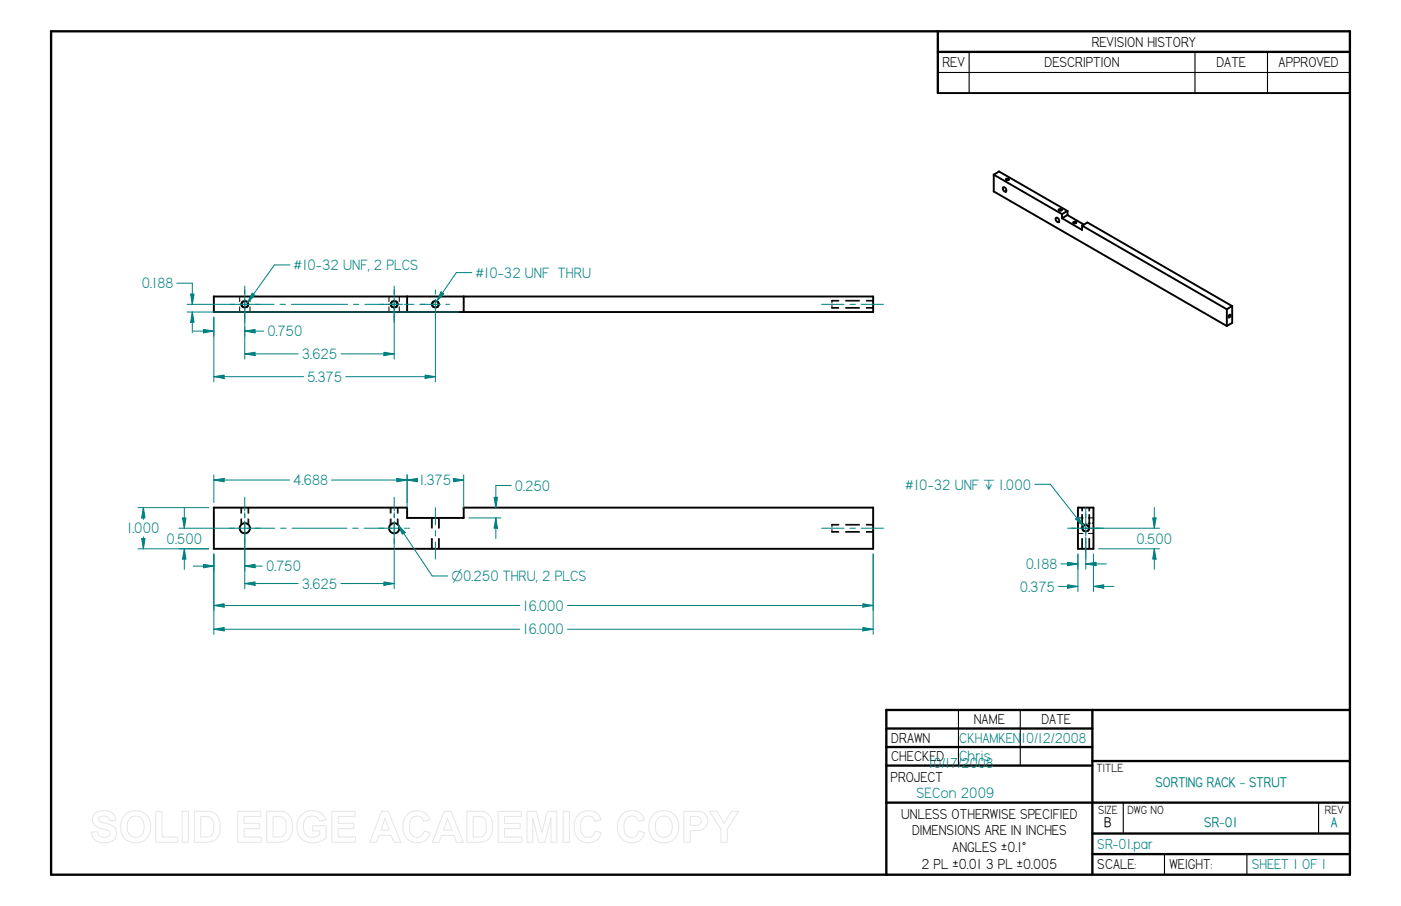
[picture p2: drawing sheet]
<svg xmlns="http://www.w3.org/2000/svg" width="432mm" height="279mm" viewBox="0 0 432 279" stroke-linecap="round" stroke-linejoin="round" font-family="sans-serif">
<g fill="none" stroke="#000" stroke-width=".72">
<path d="M15.7 9.7l400.4-.1v260.1h-400.4zM289.1 9.7v19M289.1 16h127M273.2 218.9v50.8M273.2 218.9h142.9M336.7 218.9v50.8M273.2 224.7h63.5M273.2 230.4h63.5M273.2 236.1h63.5M336.7 234.7h79.4M273.2 247.5h142.9M336.7 257h79.4"/>
<path d="M336.7 263.4h79.4"/>
</g>
<path d="M298.7 16v12.7M368.3 16v12.7M390.7 16v12.7M289.1 22.4h127M295.4 218.9v17.2M314.5 218.9v17.2M346.2 247.6v9.4M406.4 247.6v9.4M358.9 263.4v6.3M384.3 263.4v6.3" fill="none" stroke="#000" stroke-width=".34"/>
<g fill="none" stroke="#000" stroke-width=".59">
<path d="M289.1 28.7h127M306.2 59l71.9 41.5M306.2 53.8l21.1 12.2M306.3 59.1v-5.2l1.6-1 21.1 12.2M309.2 57.7a.8 .8 0 0 1 .9 .5 .8 .8 0 0 1-.3 .9l-.6-.6zM310 55.2l.7-.1 .3 .2-.6 .3zM325.5 67.1a.78 .78 0 0 1 .8 .5 .78 .78 0 0 1-.2 .9l-.7-.6zM326.3 64.6l.6-.1 .3 .2-.5 .3zM327.3 67.3l6.2 3.6v-1.3M327.3 66v1.3l1.7-1M329 65v1.3l5.1 3M329 65l-1.7 1"/>
<path d="M330.8 68.5l.4-.2 .5 .3-.5 .3zM333.5 69.6l44.6 25.8 1.7-1M335.1 68.6l44.7 25.8M335.2 68.6l-1.7 1M65.9 91.4h203.2M65.9 91.4v4.8h203.2v-4.8M125.5 91.4v4.8M142.9 91.4v4.8M378.1 95.3v5.2M378.9 97.1l.4 .2-.4 .6-.3-.2zM379.8 94.4v5.2l-1.7 .9M65.9 156.5h59.6"/>
<path d="M65.9 156.5v12.7h203.2v-12.7M125.5 156.5l-.1 3.2h17.5v-3.2M142.9 156.5h126.2M332.2 156.5h4.8v12.7h-4.8M332.2 156.5v12.7"/>
<circle cx="75.5" cy="93.8" r="1"/>
<circle cx="121.5" cy="93.8" r="1"/>
<circle cx="134.2" cy="93.8" r="1"/>
<circle cx="75.5" cy="162.9" r="1.58"/>
<circle cx="121.5" cy="162.9" r="1.57"/>
<circle cx="334.6" cy="162.9" r=".98"/>
</g>
<g fill="none" stroke="#000" stroke-width=".31">
<path d="M73.9 91.4v1.6M73.9 94.6v1.6M74.8 92.8l-.1 .1a1.18 1.18 0 0 0 .1 2M76.1 92.8a1.2 1.2 0 0 1 0 2.1M77 91.4v1.6M77 94.6v1.6M119.9 91.4v1.6M119.9 94.6v1.6M120.9 92.8l-.1 .1a1.18 1.18 0 0 0 .1 2M122.1 92.8a1.23 1.23 0 0 1 0 2.1M123.1 91.4v1.6M123.1 94.6v1.6"/>
<path d="M133.6 92.8l-.1 .1a1.18 1.18 0 0 0 .1 2M134.8 92.8a1.23 1.23 0 0 1 0 2.1M256.4 92.8h2.1M256.4 95h2.1M256.4 92.6h2.1M256.4 92.6v.1M256.4 92.8v.7M256.4 94.1v.8l2.1-.1M256.4 95h.1M260.6 94.8h4.2M260.6 92.8h4.3M260.6 95h4.3"/>
<path d="M260.6 92.6h4.3M267 94.8h2.1M267 92.8h2.1M267 95h2.1M267 92.6h2.1M74.3 156.5v1.8M74.5 156.5v1.7M74.5 160v1.7M76.5 156.5v1.7M76.5 160v1.7M76.7 156.5v1.8M120.3 156.5v1.8"/>
<path d="M120.5 156.5v1.7M120.5 160v1.7M122.5 156.5v1.7M122.5 160v1.7M122.7 156.5v1.8M133 159.7v3.2M133.2 159.7v3.2M135.2 159.7v3.2M135.4 159.7v3.2M332.2 159.7h1.6M333.4 156.5v1.1M333.4 158.7v4.2"/>
<path d="M333.6 156.5v1.1M333.6 158.7v4.2M335.4 159.7h1.6M335.6 156.5v1.1M335.6 158.7v4.2M335.8 156.5v1.1M335.8 158.7v4.2M74.3 160.1v1.8M76.7 160.1v1.8M120.3 160.1v1.8M122.7 160.1v1.8M133 166.1v3.1"/>
<path d="M133.2 166.1v3.1M135.2 166.1v3.1M135.4 166.1v3.1M256.4 161.9h2.1M256.4 164.1h2.1M256.4 161.7h2.1M256.4 161.7h.1M256.4 161.8v.8M256.4 163.2v.7h2.1M256.4 164v.1M260.6 163.9h4.2M260.6 161.9h4.3"/>
<path d="M260.6 164.1h4.3M260.6 161.7h4.3M267 163.9h2.1M267 161.9h2.1M267 164.1h2.1M267 161.7h2.1M332.2 161.3h.5M332.2 164.5h1.6M333.2 161.3l.7 .2M333.4 166.1v3.1M333.6 166.1v3.1M334 161.9a1.17 1.17 0 0 0 .1 2"/>
<path d="M334.3 161.6h.6M335.2 161.9l.6 1M335.4 164.5h1.6M335.6 161.3h.5M335.6 161.3l-.3 .2M335.6 166.1v3.1M335.8 162.9l-.5 1M335.8 166.1v3.1M336.5 161.3h.5"/>
</g>
<g fill="none" stroke="#008080" stroke-width=".31">
<path d="M71 93.9h.5M71.6 93.9h.2M71.8 93.9h.5M73.8 93.9h10.7M75.4 88.2v11.2M86.3 93.9h1.7M89.8 93.9h17.3M108.9 93.9h1.7M112.4 93.9h11.7M121.5 88.2v11.2M124.7 93.9h.4M125.2 93.9h.1"/>
<path d="M125.4 93.9h2.2M129.4 93.9h6.4M134.2 89.4v.5M134.2 90v.1M134.2 90.2v.5M134.2 92.2v3.2M134.2 97v.4M134.2 97.6h.1M134.2 97.8v.4M137.4 93.9h.4M137.9 93.9h.1M138.1 93.9h.5"/>
<path d="M253.2 93.9h6.9M261.9 93.9h1.8M265.4 93.9h6.9M75.4 153.3v4.3M75.4 158.1v1.6M121.5 153.3v4.3M121.5 158.1v1.6M134.2 156.5v5.3M334.6 156.5v8.8M62.7 174l3.2 .6-3.2 .5zM70.7 162.9h.6M71.4 162.9h.1"/>
<path d="M71.7 162.9h.6M73.8 162.9h10.9M75.4 160.7v4.2M75.4 166.1v.5M75.4 166.8v.1M75.4 167.1v.6M86.5 162.9h1.7M90 162.9h16.9M108.7 162.9h1.7M112.2 162.9h10.9M121.5 160.7v4.2M121.5 166.1v.5"/>
<path d="M121.5 166.8v.1M121.5 167.1v.6M124.7 162.9h.5M125.4 162.9h.1M125.7 162.9h.5M134.2 163.6v1.7M134.2 167.1v5.3M253.2 162.9h6.9M261.9 162.9h1.8M265.4 162.9h6.9M329.1 162.9h11.1M334.6 166.1v.4"/>
<path d="M334.6 166.6v.1M334.6 166.8v5.6"/>
</g>
<path d="M62.7 174l3.2 .6-3.2 .5z" fill="#008080"/>
<path d="M75.4 174.6l3.2-.6v1.1z" fill="none" stroke="#008080" stroke-width=".31"/>
<path d="M75.4 174.6l3.2-.6v1.1z" fill="#008080"/>
<path d="M59.6 174.6h6.3M65.9 170.9v5.2M75.4 180l3.2-.5v1zM75.4 164.5v11.6M75.4 174.6h5.5" fill="none" stroke="#008080" stroke-width=".31"/>
<path d="M75.4 180l3.2-.5v1z" fill="#008080"/>
<path d="M118.3 179.5l3.2 .5-3.2 .5z" fill="none" stroke="#008080" stroke-width=".31"/>
<path d="M118.3 179.5l3.2 .5-3.2 .5z" fill="#008080"/>
<path d="M75.4 164.5v17.1M75.4 180h16.5M105.1 180h16.4M121.5 164.5v17.1M265.9 186.2l3.2 .5-3.2 .5z" fill="none" stroke="#008080" stroke-width=".31"/>
<path d="M265.9 186.2l3.2 .5-3.2 .5z" fill="#008080"/>
<path d="M65.9 186.7l3.2-.5v1z" fill="none" stroke="#008080" stroke-width=".31"/>
<path d="M65.9 186.7l3.2-.5v1z" fill="#008080"/>
<path d="M56.8 169.2l.5 3.2h-1zM65.9 170.9v17.4M269.1 170.9v17.4M65.9 186.7h94.2M174.9 186.7h94.2" fill="none" stroke="#008080" stroke-width=".31"/>
<path d="M56.8 169.2l.5 3.2h-1z" fill="#008080"/>
<path d="M56.3 159.7h1l-.5 3.2z" fill="none" stroke="#008080" stroke-width=".31"/>
<path d="M56.3 159.7h1l-.5 3.2z" fill="#008080"/>
<path d="M56.8 156.5v6.4M43.6 166.1h1.1l-.5 3.1zM55.2 169.2h9.1M55.2 162.9h18.7M56.8 169.2v6.4" fill="none" stroke="#008080" stroke-width=".31"/>
<path d="M43.6 166.1h1.1l-.5 3.1z" fill="#008080"/>
<path d="M44.2 156.5l.5 3.2h-1.1z" fill="none" stroke="#008080" stroke-width=".31"/>
<path d="M44.2 156.5l.5 3.2h-1.1z" fill="#008080"/>
<path d="M62.7 101.6l3.2 .5-3.2 .6zM42.5 156.5h21.8M44.2 156.5v3.7M42.5 169.2h21.8M44.2 165.6v3.6" fill="none" stroke="#008080" stroke-width=".31"/>
<path d="M62.7 101.6l3.2 .5-3.2 .6z" fill="#008080"/>
<path d="M75.4 102.1l3.2-.5v1.1z" fill="none" stroke="#008080" stroke-width=".31"/>
<path d="M75.4 102.1l3.2-.5v1.1z" fill="#008080"/>
<path d="M65.9 97.8v5.9M75.4 95.4v8.3M59.6 102.1h6.3M75.4 109.1l3.2-.5v1.1zM75.4 102.1h5.9" fill="none" stroke="#008080" stroke-width=".31"/>
<path d="M75.4 109.1l3.2-.5v1.1z" fill="#008080"/>
<path d="M118.3 108.6l3.2 .5-3.2 .6z" fill="none" stroke="#008080" stroke-width=".31"/>
<path d="M118.3 108.6l3.2 .5-3.2 .6z" fill="#008080"/>
<path d="M59.3 96.2l.5 3.2h-1zM121.5 95.4v15.3M75.4 101v9.7M75.4 109.1h16.5M105.1 109.1h16.4" fill="none" stroke="#008080" stroke-width=".31"/>
<path d="M59.3 96.2l.5 3.2h-1z" fill="#008080"/>
<path d="M58.8 90.7h1l-.5 3.2z" fill="none" stroke="#008080" stroke-width=".31"/>
<path d="M58.8 90.7h1l-.5 3.2z" fill="#008080"/>
<path d="M54.5 87.3h4.8v6.6M57.7 96.2h83.7M57.7 93.9h16.2M59.3 96.2v6.4M329.1 173.4l3.1 .5-3.1 .6z" fill="none" stroke="#008080" stroke-width=".31"/>
<path d="M329.1 173.4l3.1 .5-3.1 .6z" fill="#008080"/>
<path d="M334.6 173.9l3.2-.5v1.1z" fill="none" stroke="#008080" stroke-width=".31"/>
<path d="M334.6 173.9l3.2-.5v1.1z" fill="#008080"/>
<path d="M327 173.9h5.2M332.2 170.9v4.6M334.6 165.7v9.8M334.6 173.9h6.4M355.8 169.2l.5 3.2h-1z" fill="none" stroke="#008080" stroke-width=".31"/>
<path d="M355.8 169.2l.5 3.2h-1z" fill="#008080"/>
<path d="M355.3 159.7h1l-.5 3.2z" fill="none" stroke="#008080" stroke-width=".31"/>
<path d="M355.3 159.7h1l-.5 3.2z" fill="#008080"/>
<path d="M355.8 156.5v6.4M122.7 161.8l10.5 15.8M336.2 162.9h21.2M338.6 169.2h18.8M355.8 169.2v6.4" fill="none" stroke="#008080" stroke-width=".31"/>
<path d="M122.7 161.8l2.2 2.4-.9 .6z" fill="#008080"/>
<path d="M84.6 81.7l-8.3 11.6M122.7 161.8l2.2 2.4-.9 .6zM133.2 177.6h4.8" fill="none" stroke="#008080" stroke-width=".31"/>
<path d="M77.7 90.4l.9 .7-2.3 2.2z" fill="#008080"/>
<path d="M77.7 90.4l.9 .7-2.3 2.2zM84.6 81.7h4.8M323.7 149.3l10.2 13" fill="none" stroke="#008080" stroke-width=".31"/>
<path d="M331.5 160.1l.9-.7 1.5 2.9z" fill="#008080"/>
<path d="M318.9 149.4h4.8M331.5 160.1l.9-.7 1.5 2.9zM337 180.8l3.2-.5v1.1z" fill="none" stroke="#008080" stroke-width=".31"/>
<path d="M337 180.8l3.2-.5v1.1z" fill="#008080"/>
<path d="M329.1 180.3l3.1 .5-3.1 .6z" fill="none" stroke="#008080" stroke-width=".31"/>
<path d="M329.1 180.3l3.1 .5-3.1 .6z" fill="#008080"/>
<path d="M332.2 170.9v11.6M337 170.9v11.6M65.9 194.1l3.2-.6v1.1zM326.2 180.8h6M337 180.8h6.4" fill="none" stroke="#008080" stroke-width=".31"/>
<path d="M65.9 194.1l3.2-.6v1.1z" fill="#008080"/>
<path d="M265.9 193.5l3.2 .6-3.2 .5z" fill="none" stroke="#008080" stroke-width=".31"/>
<path d="M265.9 193.5l3.2 .6-3.2 .5z" fill="#008080"/>
<path d="M65.9 116.2l3.2-.5v1zM65.9 170.9v24.7M269.1 170.9v24.7M65.9 194.1h94.2M174.9 194.1h94.2" fill="none" stroke="#008080" stroke-width=".31"/>
<path d="M65.9 116.2l3.2-.5v1z" fill="#008080"/>
<path d="M131 115.7l3.2 .5-3.2 .5z" fill="none" stroke="#008080" stroke-width=".31"/>
<path d="M131 115.7l3.2 .5-3.2 .5z" fill="#008080"/>
<path d="M65.9 97.8v20M134.2 95.4v22.4M65.9 116.2h27.7M106.6 116.2h27.6M65.9 148l3.2-.5v1.1z" fill="none" stroke="#008080" stroke-width=".31"/>
<path d="M65.9 148l3.2-.5v1.1z" fill="#008080"/>
<path d="M122.3 147.5l3.2 .5-3.2 .6z" fill="none" stroke="#008080" stroke-width=".31"/>
<path d="M122.3 147.5l3.2 .5-3.2 .6z" fill="#008080"/>
<path d="M65.9 146.4v8.6M65.9 148h23.4M102.1 148h23.4M125.5 148l3.2-.5v1.1zM125.5 146.4v10.1" fill="none" stroke="#008080" stroke-width=".31"/>
<path d="M125.5 148l3.2-.5v1.1z" fill="#008080"/>
<path d="M139.7 147.5l3.2 .5-3.2 .6z" fill="none" stroke="#008080" stroke-width=".31"/>
<path d="M139.7 147.5l3.2 .5-3.2 .6z" fill="#008080"/>
<path d="M125.5 146.4v8.6M125.5 148h2.7M140.2 148h2.7M142.9 146.4v10.1M152.8 159.7l.5 3.2h-1z" fill="none" stroke="#008080" stroke-width=".31"/>
<path d="M152.8 159.7l.5 3.2h-1z" fill="#008080"/>
<path d="M152.3 153.4h1l-.5 3.1z" fill="none" stroke="#008080" stroke-width=".31"/>
<path d="M152.3 153.4h1l-.5 3.1z" fill="#008080"/>
<path d="M140.7 84l-6.1 8.9M144.5 159.7h9.9M152.8 159.7v6.4M157.6 149.7h-4.8v6.8" fill="none" stroke="#008080" stroke-width=".31"/>
<path d="M135.9 90l.9 .6-2.2 2.3z" fill="#008080"/>
<path d="M135.9 90l.9 .6-2.2 2.3zM140.7 84.1h4.7" fill="none" stroke="#008080" stroke-width=".31"/>
<g fill="none" stroke="#e6e6e6" stroke-width=".31">
<path d="M29.1 251a4.6 4.6 0 0 1 6 .2l.6 1.8-2 .1a1.81 1.81 0 0 0-1.5-1.5 1.81 1.81 0 0 0-1.8 1 2 2 0 0 0 2 1.2 3.6 3.6 0 0 1 3.5 2.7 3.1 3.1 0 0 1-3.8 3.4 3.4 3.4 0 0 1-3.9-3.3l1.8-.1a2.1 2.1 0 0 0 1.8 1.8 2.1 2.1 0 0 0 2.2-1.3 1.81 1.81 0 0 0-1.9-1.3 3.5 3.5 0 0 1-3.6-3l.2-1.1zM38.5 251.2a4.8 4.8 0 0 1 5.8-.5 4.8 4.8 0 0 1 2.1 5.4 4.7 4.7 0 0 1-5.5 3.8 4.7 4.7 0 0 1-3.7-5.6l.4-1.7zM39.9 252.5a2.56 2.56 0 0 1 2.8-.7 2.56 2.56 0 0 1 1.7 2.4 3.1 3.1 0 0 1-2 4 2.71 2.71 0 0 1-3.2-3.3 3.5 3.5 0 0 1 .7-2.4zM48 250.3h2v7.8h4.8v1.7h-6.8zM56.1 250.2h2v9.6h-2zM59.9 250.2h4.1a3.8 3.8 0 0 1 3.9 4.2 4.4 4.4 0 0 1-3 5.2l-5 .2zM61.8 251.8h1.9a2.51 2.51 0 0 1 2.2 3.2 3.2 3.2 0 0 1-1 2.9l-3.1 .2zM73.3 250.2h7.1v1.6h-5.2v2.1h4.9v1.6h-4.9v2.6h5.4v1.7h-7.3zM82.2 250.2h4.1a3.8 3.8 0 0 1 3.9 4.2 4.4 4.4 0 0 1-3 5.2l-5 .2zM84.2 251.8h1.8a2.51 2.51 0 0 1 2.2 3.2 3.2 3.2 0 0 1-1 2.9l-3 .2zM92.9 251.2a5.1 5.1 0 0 1 6.7 0l.8 1.7-1.9 .3a2.65 2.65 0 0 0-3.2-1.4 2.65 2.65 0 0 0-1.8 3 2.95 2.95 0 0 0 1.6 3.2 2.95 2.95 0 0 0 3.5-.6v-1.2h-2.3v-1.6h4.2v3.8a5.8 5.8 0 0 1-8.1-.4 5.5 5.5 0 0 1 .5-6.8zM102.3 250.2h7.1v1.6h-5.2v2.1h4.9v1.6h-4.9v2.6h5.4v1.7h-7.3z"/>
<path d="M117.6 250.2h2.1l3.8 9.6h-2.1l-.8-2.2h-3.8l-.8 2.2h-2zM118.7 252.4l1.3 3.6h-2.6zM125.4 251.3a4.1 4.1 0 0 1 7.1 1.5l-1.9 .5a2.22 2.22 0 0 0-2.6-1.6 2.22 2.22 0 0 0-1.8 2.4v.8a2.6 2.6 0 0 0 2.7 3.3l1.3-.7 .6-1.3 1.8 .6a4.3 4.3 0 0 1-5 3 4.3 4.3 0 0 1-3.4-4.7 5 5 0 0 1 1.2-3.8zM136.9 250.2h2.1l3.8 9.6h-2.1l-.8-2.2h-3.8l-.8 2.2h-2zM138 252.4l1.3 3.6h-2.6zM143.9 250.2h4.1a3.8 3.8 0 0 1 3.8 4.2 4.4 4.4 0 0 1-3 5.2l-4.9 .2zM145.8 251.8h1.9a2.51 2.51 0 0 1 2.2 3.2 3.2 3.2 0 0 1-1.1 2.9l-3 .2zM153.5 250.2h7.2v1.6h-5.2v2.1h4.8v1.6h-4.8v2.6h5.3v1.7h-7.3zM162.4 250.2h2.9l1.7 6.5 1.7-6.5h2.9v9.6h-1.8v-7.6l-1.9 7.6h-1.8l-1.9-7.6v7.6h-1.8zM173.6 250.2h1.9v9.6h-1.9zM178.2 251.3a4.1 4.1 0 0 1 7.1 1.5l-2 .5a2.22 2.22 0 0 0-2.5-1.6 2.22 2.22 0 0 0-1.8 2.4l-.1 .8a2.6 2.6 0 0 0 2.8 3.3l1.3-.7 .5-1.3 1.8 .6a4.3 4.3 0 0 1-5 3 4.3 4.3 0 0 1-3.3-4.7 5 5 0 0 1 1.2-3.8zM191.6 251.3a4.1 4.1 0 0 1 7 1.5l-1.9 .5a2.22 2.22 0 0 0-2.5-1.6 2.22 2.22 0 0 0-1.8 2.4l-.1 .8a2.6 2.6 0 0 0 2.8 3.3l1.2-.7 .6-1.3 1.8 .6a4.3 4.3 0 0 1-5 3 4.3 4.3 0 0 1-3.4-4.7 5 5 0 0 1 1.3-3.8z"/>
<path d="M201.3 251.2a4.8 4.8 0 0 1 5.7-.5 4.8 4.8 0 0 1 2.1 5.4 4.7 4.7 0 0 1-5.5 3.8 4.7 4.7 0 0 1-3.6-5.6l.4-1.7zM202.7 252.5a2.56 2.56 0 0 1 2.8-.7 2.56 2.56 0 0 1 1.6 2.4 3.1 3.1 0 0 1-2 4 2.71 2.71 0 0 1-3.1-3.3 3.5 3.5 0 0 1 .7-2.4zM210.8 250.2h4.5a2.99 2.99 0 0 1 2.8 3.4 2.99 2.99 0 0 1-3.5 2.5l-1.9 .1v3.6h-1.9zM212.7 251.8h2.1a1.39 1.39 0 0 1 1.3 1.7 1.39 1.39 0 0 1-1.8 1l-1.6 .1zM218.7 250.2h2.3l2.2 3.7 2.2-3.7h2.2l-3.4 5.5v4.1h-2v-4.1z"/>
</g>
<g font-size="5.2" fill="#008080">
<text x="90.5" y="83.3">#10-32 UNF, 2 PLCS</text>
<text x="43.7" y="88.9">0.188</text>
<text x="146.5" y="85.6">#10-32 UNF THRU</text>
<text x="82.4" y="103.7">0.750</text>
<text x="93" y="110.7">3.625</text>
<text x="94.7" y="117.8">5.375</text>
<text x="90.4" y="149.6">4.688</text>
<text x="129.3" y="149.6">1.375</text>
<text x="158.7" y="151.3">0.250</text>
<text x="279" y="151">#10-32 UNF ` 1.000</text>
<text x="39.2" y="164.5">1.000</text>
<text x="51.4" y="167.7">0.500</text>
<text x="350.3" y="167.7">0.500</text>
<text x="82" y="176.1">0.750</text>
<text x="316.2" y="175.5">0.188</text>
<text x="93" y="181.6">3.625</text>
<text x="314.4" y="182.5">0.375</text>
<text x="161.2" y="188.3">16.000</text>
<text x="161.2" y="195.6">16.000</text>
<text x="295.7" y="234.7">Chris</text>
<text x="282.5" y="246.1">SECon 2009</text>
</g>
<g font-size="5">
<text x="336.5" y="14.4">REVISION HISTORY</text>
<text x="290.4" y="20.7">REV</text>
<text x="321.9" y="20.7">DESCRIPTION</text>
<text x="374.9" y="20.7">DATE</text>
<text x="394.1" y="20.7">APPROVED</text>
<text x="300.1" y="223.4">NAME</text>
<text x="321" y="223.4">DATE</text>
<text x="274.7" y="229.1">DRAWN</text>
<text x="274.7" y="234.8">CHECKED</text>
<text x="274.5" y="241.2">PROJECT</text>
<text x="277.7" y="252.6">UNLESS OTHERWISE SPECIFIED</text>
<text x="281.1" y="257.6">DIMENSIONS ARE IN INCHES</text>
<text x="293.5" y="262.8">ANGLES ±0.1°</text>
<text x="284" y="267.8">2 PL ±0.01 3 PL ±0.005</text>
<text x="338.2" y="268.1">SCALE:</text>
<text x="360.4" y="268.1">WEIGHT:</text>
</g>
<g font-size="5" fill="#008080">
<text x="295.7" y="229">CKHAMKEN</text>
<text x="314.7" y="229.1">10/12/2008</text>
<text x="286.2" y="236.8">10/17/2008</text>
<text x="338.2" y="261.7">SR-01.par</text>
<text x="385.8" y="268.1">SHEET 1 OF 1</text>
</g>
<text font-size="4.9" fill="#008080" x="139.1" y="179.2">O0.250 THRU, 2 PLCS</text>
<g font-size="4.8" fill="#008080">
<text x="356.1" y="242.7">SORTING RACK - STRUT</text>
<text x="371.2" y="255.1">SR-01</text>
<text x="410.2" y="255.1">A</text>
</g>
<text font-size="4.8" x="340.3" y="255.1">B</text>
<g font-size="4.1">
<text x="337.9" y="238.1">TITLE</text>
<text x="338.4" y="251">SIZE</text>
<text x="347.5" y="251">DWG NO</text>
<text x="408.3" y="251">REV</text>
</g>
</svg>
